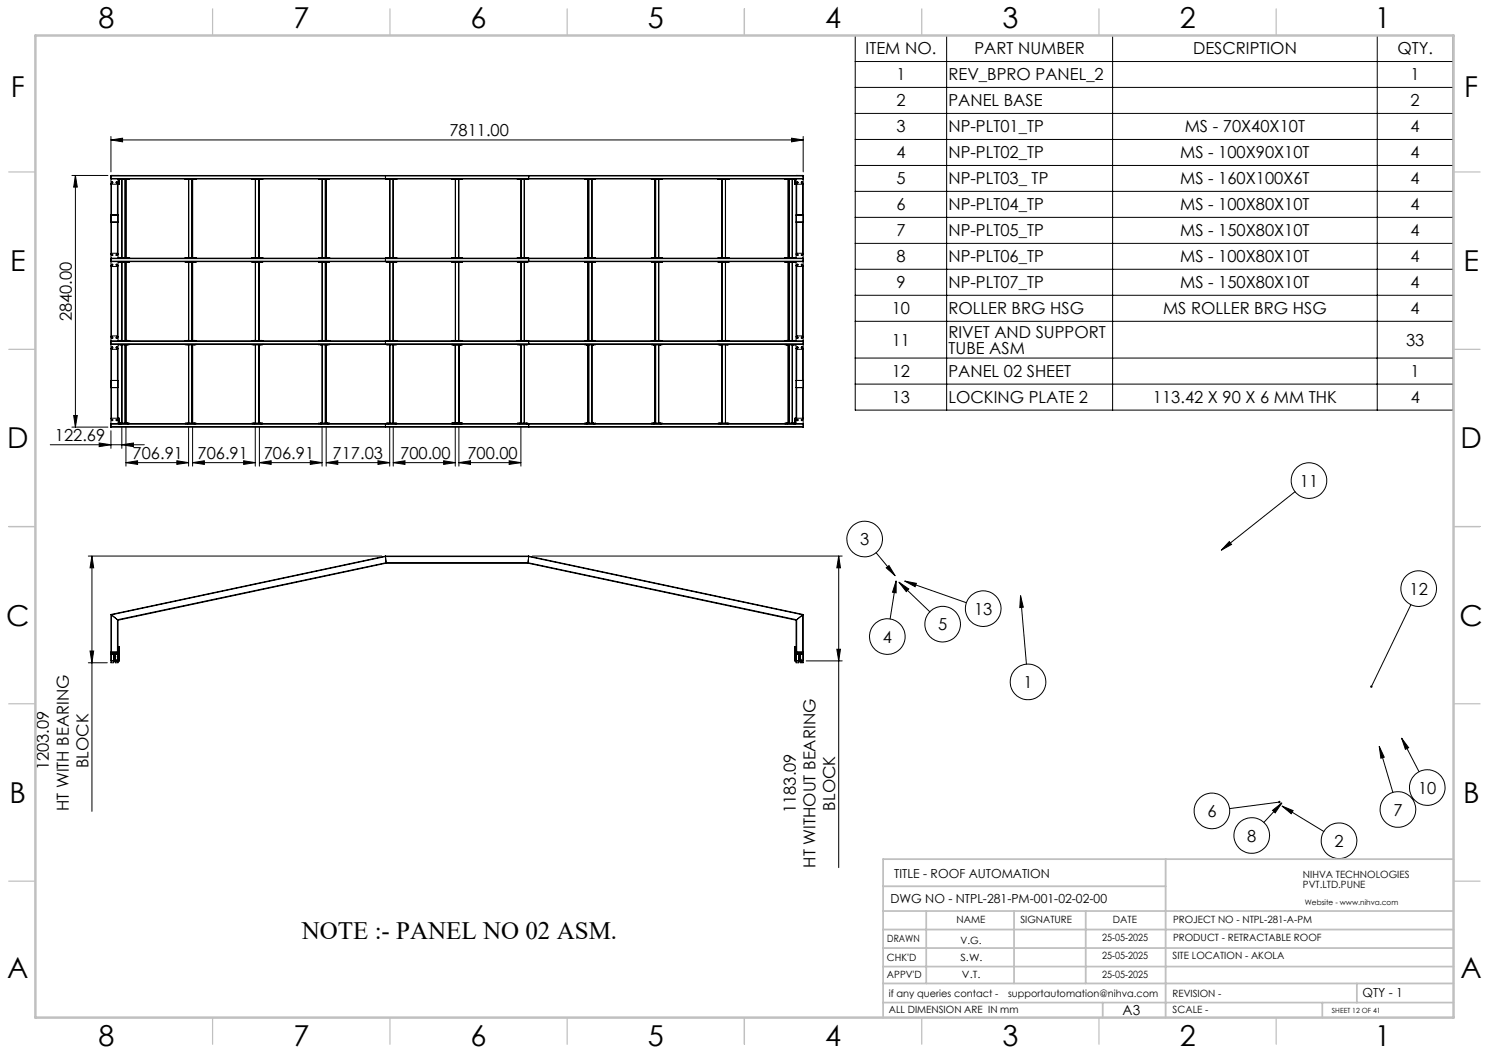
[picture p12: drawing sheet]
<svg xmlns="http://www.w3.org/2000/svg" width="420mm" height="297mm" viewBox="0 0 420 297" stroke-linecap="round" stroke-linejoin="round" font-family="sans-serif">
<g fill="none" stroke="#000" stroke-width=".28">
<path d="M241.2 10h168.7v105.7h-168.7zM241.2 17.4h168.7M267 10v105.7M313.8 10v105.7M388.5 10v105.7M31.3 39.5l3.3-.5v1zM31.3 38.5v10M31.3 39.5h195.3M223.3 39l3.3 .5-3.3 .5zM226.6 38.5v10M241.2 24.7h168.7M241.2 32h168.7"/>
<path d="M241.2 39.3h168.7M20.3 49.5h10.1M21.3 49.5l.5 3.3h-1zM21.3 49.5v71M31.3 51.9l1.9 .1M31.3 50.3l.1 .2M31.3 50.3h195.3M31.4 49.5l-.1 .1M31.4 49.5h-.1l.1 71-.1-.1M31.4 49.5l-.1 .1h195.3l-.2-.1M31.4 49.5h.1M31.4 52v8.6"/>
<path d="M31.4 50.5h195M31.4 49.5h195M33.1 49.5h.2M33.1 49.5h.1M33.1 52v8.6M33.3 51.9l-.1 .1M33.3 51.9v.1M33.3 49.5h.1M33.3 50.5v1.4M33.3 52v20.8M33.3 51.9h.4M33.4 50.5h3.1"/>
<path d="M33.5 50.5h.1M33.5 51.9h.1M33.5 50.5v.1M33.5 50.6v1.3M33.7 50.5h.1M33.7 51.9l-.4 .1M33.7 50.5v1.4M33.8 50.5h.2M33.9 50.5h.1M34 50.5h.1M34.4 50.5v22.2M35.2 50.5v22.2"/>
<path d="M35.3 50.5v22.2M35.5 50.5v22.2M35.8 50.5v.1M35.9 50.5h.1M36 50.5l-.2 .1M36.2 50.5h.1M36.3 50.5h.1M52.2 50.5h3.1M52.3 50.5h.1M52.7 50.5v.1M52.7 50.5h.1M52.8 50.5h.1"/>
<path d="M52.9 50.5l-.2 .1M53.2 50.5v22.2M54.1 50.5v22.2M54.2 50.5v22.2M54.3 50.5v22.2M54.6 50.5l.1 .1M54.7 50.5h.1M54.8 50.5h.1M54.9 50.5l-.2 .1M55 50.5h.1M55.1 50.5h.1M71 50.5h3.1"/>
<path d="M71.2 50.5h.1M71.5 50.5l.2 .1M71.6 50.5h.1M71.7 50.6h.1M72 50.5v22.2M72.1 50.5v22.2M72.9 50.5v22.2M73 50.5v22.2M73.2 50.5v22.2M73.4 50.5h.3M73.5 50.5h.1M73.6 50.5h.1"/>
<path d="M73.8 50.5h.1M74 50.5h.1M89.9 50.5h3.1M90 50.5h.1M90.3 50.5h.3M90.4 50.5h.1M90.5 50.5h.1M90.8 50.5v22.2M90.9 50.5v22.2M91.7 50.5v22.2M91.8 50.5v22.2M92 50.5v22.2"/>
<path d="M92.3 50.5v.1M92.4 50.5h.1M92.5 50.5h.1M92.5 50.5l-.2 .1M92.7 50.5h.1M92.8 50.5h.1M108.7 50.3v.2zM108.7 49.5v.1zM108.7 49.6v.7M108.9 50.5h3M109 50.5h.1M109.3 50.5l.2 .1"/>
<path d="M109.4 50.5h.1M109.5 50.5h.1M109.5 50.6h.1M109.9 50.5v22.2M110 50.5v22.2M110.8 50.5v22.2M110.9 50.5v22.2M111.3 50.5l.2 .1M111.4 50.5h.1M111.5 50.6h.1M111.5 50.5h.1M111.8 50.5h.1"/>
<path d="M127.4 50.5h3M127.6 50.5h.1M127.8 50.5l.2 .1M127.9 50.5h.1M128 50.6h.1M128 50.5h.1M128.4 50.5v22.2M128.5 50.5v22.2M129.4 50.5v22.2M129.8 50.5l.2 .1M129.9 50.5h.1M130 50.5h.1"/>
<path d="M130 50.6h.1M130.3 50.5h.1M145.9 50.5h3M146 50.5h.1M146.3 50.5h.2M146.4 50.5h.1M146.5 50.5h.1M146.9 50.5v22.2M147 50.5v22.2M147.8 50.5v22.2M147.9 50.5v22.2M148.3 50.5l.2 .1"/>
<path d="M148.4 50.5h.1M148.5 50.6h.1M148.5 50.5h.1M148.8 50.5h.1M149.1 49.5v.1zM149.1 50.3v.2zM149.1 49.6v.7M164.9 50.5h3.1M165 50.5h.1M165.2 50.5h.1M165.3 50.5l.1 .1M165.4 50.5h.1"/>
<path d="M165.5 50.5h.1M165.6 50.5l-.2 .1M165.8 50.5v22.2M166 50.5v22.2M166.1 50.5v22.2M166.9 50.5v22.2M167 50.5v22.2M167.3 50.5l.2 .1M167.4 50.5h.1M167.5 50.6h.1M167.5 50.5h.1M167.9 50.5h.1"/>
<path d="M183.7 50.5h3.1M183.9 50.5h.1M184 50.5h.1M184.2 50.5v.1M184.2 50.5h.1M184.3 50.5h.1M184.4 50.5l-.2 .1M184.7 50.5v22.2M184.9 50.5v22.2M185 50.5v22.2M185.8 50.5v22.2M186.1 50.5l.2 .1"/>
<path d="M186.2 50.5h.1M186.3 50.5h.1M186.3 50.6h.1M186.7 50.5h.1M202.5 50.5h3.1M202.7 50.5h.1M202.8 50.5h.1M203 50.5h.2M203.1 50.5h.1M203.2 50.5h.1M203.5 50.5v22.2M203.7 50.5v22.2"/>
<path d="M203.8 50.5v22.2M204.6 50.5v22.2M205 50.5v.1M205 50.5h.1M205.1 50.5h.1M205.2 50.5l-.2 .1M205.5 50.5h.1M221.4 50.5h3.1M221.5 50.5h.1M221.7 50.5h.1M221.8 50.5l.1 .1M221.9 50.5h.1"/>
<path d="M222 50.5h.1M222 50.5l-.1 .1M222.3 50.5v22.2M222.5 50.5v22.2M222.6 50.5v22.2M223.4 50.5v22.2M223.8 50.5v.1M223.8 50.5h.1M223.9 50.5h.1M224 50.5l-.2 .1M224.2 50.5v.1M224.2 50.5h.1"/>
<path d="M224.2 51.9l.3 .1M224.2 50.6v1.3M224.2 51.9h.3M224.3 51.9h.1M224.3 50.5h.1M224.3 50.5v1.4M224.4 50.5h.1M224.5 51.9l1.9 .1M224.5 51.9v.1M224.5 49.5h.1M224.5 49.5h.2M224.5 50.5v1.4"/>
<path d="M224.5 52v20.8M224.7 49.5h.1M224.7 52v8.6M226.4 49.5h.2l-.2 71M226.4 49.5h.1M226.4 52v8.6M226.4 49.5l.2 .1M226.6 51.9l-.2 .1M226.6 50.3l-.2 .2M241.2 46.7h168.7M241.2 54h168.7M31.3 71.7l.2-.3h1.6l.2 .3"/>
<path d="M31.3 74.9l.1 .3h1.7l.2-.3M31.3 73.7h195.3l-.1 .1h-195.1M31.3 73.7l.1 .1M31.3 62.6h.1M31.3 60.6h.1M31.3 60.6h1.9M31.3 62.6h1.9M31.4 72.8h195.1l.1 .2h-195.3M31.4 72.8l-.1 .2M31.4 62.6v8.9M31.4 75.2v19.6M33.1 62.6v8.9"/>
<path d="M33.1 75.2v19.6M33.2 62.6h.1M33.2 60.6h.1M33.2 60.6v2M33.3 73.8v22.3M33.4 72.8h3.1M33.4 73.8h3.1M33.5 72.7v.1M33.5 73.8v.1M33.8 73.9h.2M33.9 73.8h.1M34 72.7h.1"/>
<path d="M34 72.7h-.2M34 73.8h.1M34.4 73.9v22.2M35.2 73.9v22.2M35.3 73.9v22.2M35.5 73.9v22.2M35.8 73.9h.2M35.9 73.8h.1M36 72.7h.1M36 72.7h-.2M36.2 72.7v.1M36.2 73.8v.1"/>
<path d="M36.3 72.8h.1M36.3 72.7v.1M36.3 73.8v.1M52.2 72.8h3.1M52.2 73.8h3.1M52.3 72.7v.1M52.3 73.8v.1M52.7 73.9h.2M52.7 73.8h.1M52.8 72.7h.1M52.8 72.7h-.1M52.8 73.8h.1"/>
<path d="M53.2 73.9v22.2M54.1 73.9v22.2M54.2 73.9v22.2M54.3 73.9v22.2M54.6 73.9h.3M54.7 73.8h.1M54.8 72.7h.1M54.8 72.7h-.2M54.8 73.8h.1M55 72.7v.1M55 73.8v.1M55.1 72.8h.1"/>
<path d="M55.1 72.7v.1M55.1 73.8v.1M71 72.8h3.1M71 73.8h3.1M71.2 72.7v.1M71.2 73.8v.1M71.5 73.9h.2M71.6 73.8h.1M71.7 72.7h.1M71.7 72.7h-.2M72 73.9v22.2M72.1 73.9v22.2"/>
<path d="M72.9 73.9v22.2M73 73.9v22.2M73.2 73.9v22.2M73.4 73.9h.3M73.5 73.8h.1M73.6 72.7h.1M73.6 72.7h-.2M73.6 73.8h.1M73.8 72.7v.1M73.8 73.8v.1M74 72.8h.1M74 72.7v.1"/>
<path d="M74 73.8v.1M89.9 72.8h3.1M89.9 73.8h3.1M90 72.7v.1M90 73.8v.1M90.3 73.9h.3M90.4 73.8h.1M90.5 72.7h.1M90.5 72.7h-.2M90.5 73.8h.1M90.8 73.9v22.2M90.9 73.9v22.2"/>
<path d="M91.7 73.9v22.2M91.8 73.9v22.2M92 73.9v22.2M92.3 73.9h.2M92.4 73.8h.1M92.5 72.7h.1M92.5 72.7h-.2M92.5 73.8h.1M92.7 72.7v.1M92.7 73.8v.1M92.8 72.8h.1M92.8 72.7v.1"/>
<path d="M92.8 73.8v.1M108.7 72.8v.2zM108.7 73.7v.1zM108.7 73v.7M108.9 72.8h3M108.9 73.8h3M109 72.7v.1M109 73.8v.1M109.3 73.9h.2M109.3 72.7h.2M109.4 73.8h.1M109.5 73.8h.1"/>
<path d="M109.9 73.9v22.2M110 73.9v22.2M110.8 73.9v22.2M110.9 73.9v22.2M111.3 73.9h.2M111.3 72.7h.2M111.4 73.8h.1M111.5 73.8h.1M111.8 72.7v.1M111.8 73.8v.1M127.4 72.8h3M127.4 73.8h3"/>
<path d="M127.6 72.7v.1M127.6 73.8v.1M127.8 73.9h.2M127.8 72.7h.2M127.9 73.8h.1M128 73.8h.1M128.4 73.9v22.2M128.5 73.9v22.2M129.4 73.9v22.2M129.8 73.9h.2M129.8 72.7h.2M129.9 73.8h.1"/>
<path d="M130 73.8h.1M130.3 72.7v.1M130.3 73.8v.1M145.9 72.8h3M145.9 73.8h3M146 72.7v.1M146 73.8v.1M146.3 72.7h.2M146.3 73.9h.2M146.4 73.8h.1M146.5 73.8h.1M146.9 73.9v22.2"/>
<path d="M147 73.9v22.2M147.8 73.9v22.2M147.9 73.9v22.2M148.3 73.9h.2M148.3 72.7h.2M148.4 73.8h.1M148.5 73.8h.1M148.8 72.7v.1M148.8 73.8v.1M149.1 72.8v.2zM149.1 73.7v.1zM149.1 73v.7"/>
<path d="M164.9 72.8h3.1M164.9 73.8h3.1M165 72.8h.1M165 72.7v.1M165 73.8v.1M165.2 72.7v.1M165.2 73.8v.1M165.3 73.9h.3M165.3 72.7h.3M165.4 73.8h.1M165.5 73.8h.1M165.8 73.9v22.2"/>
<path d="M166 73.9v22.2M166.1 73.9v22.2M166.9 73.9v22.2M167 73.9v22.2M167.3 73.9h.2M167.3 72.7h.2M167.4 73.8h.1M167.5 73.8h.1M167.9 72.7v.1M167.9 73.8v.1M183.7 72.8h3.1M183.7 73.8h3.1"/>
<path d="M183.9 72.8h.1M183.9 72.7v.1M183.9 73.8v.1M184 72.7v.1M184 73.8v.1M184.2 73.9h.2M184.2 72.7h.2M184.2 73.8h.1M184.3 73.8h.1M184.7 73.9v22.2M184.9 73.9v22.2M185 73.9v22.2"/>
<path d="M185.8 73.9v22.2M186.1 73.9h.2M186.1 72.7h.2M186.2 73.8h.1M186.3 73.8h.1M186.7 72.7v.1M186.7 73.8v.1M202.5 72.8h3.1M202.5 73.8h3.1M202.7 72.8h.1M202.7 72.7v.1M202.7 73.8v.1"/>
<path d="M202.8 72.7v.1M202.8 73.8v.1M203 72.7h.2M203 73.9h.2M203.1 73.8h.1M203.2 73.8h.1M203.5 73.9v22.2M203.7 73.9v22.2M203.8 73.9v22.2M204.6 73.9v22.2M205 72.7h.2M205 73.9h.2"/>
<path d="M205 73.8h.1M205.1 73.8h.1M205.5 72.7v.1M205.5 73.8v.1M221.4 72.8h3.1M221.4 73.8h3.1M221.5 72.8h.1M221.5 72.7v.1M221.5 73.8v.1M221.7 72.7v.1M221.7 73.8v.1M221.8 73.9h.2"/>
<path d="M221.8 72.7h.2M221.9 73.8h.1M222 73.8h.1M222.3 73.9v22.2M222.5 73.9v22.2M222.6 73.9v22.2M223.4 73.9v22.2M223.8 73.9h.2M223.8 72.7h.2M223.8 73.8h.1M223.9 73.8h.1M224.4 72.7v.1"/>
<path d="M224.4 73.8v.1M224.5 74.9l.2 .3h1.7l.2-.3M224.5 71.7l.3-.3h1.5l.3 .3M224.5 62.6h.1M224.5 60.6h.1M224.5 73.8v22.3M224.6 60.6h1.9M224.6 62.6h1.9M224.6 60.6v2M224.7 62.6v8.9M224.7 75.2v19.6M226.4 62.6v8.9"/>
<path d="M226.4 75.2v19.6M226.5 62.6h.1M226.5 60.6h.1M226.5 60.6v2M241.2 61.3h168.7M241.2 68.6h168.7M241.2 75.9h168.7M31.3 95l.2-.2h1.5l.3 .2M31.3 98.3l.2 .2h1.6l.2-.2M31.3 97h195.3l-.2 .2h-195M31.3 97l.1 .2M31.3 96.3h195.3"/>
<path d="M31.4 96.1l-.1 .2M31.4 98.5v8.8M31.4 96.1h195M33.1 98.5v8.8M33.3 97.2v20.8M33.4 97.2h3.1M33.4 96.1h3.1M33.5 96.1h.1M33.5 97.2h.1M33.8 97.2h.2M34 96v.1M34 96l-.2 .1"/>
<path d="M34 96h.1M34.4 97.2v22.2M35.2 97.2v22.2M35.3 97.2v22.2M35.5 97.2v22.2M35.8 97.2h.1M35.8 96h.1M35.8 96h.2M36 96v.1M36 96h.1M36 97.2l-.2 .1M36.2 96.1h.1"/>
<path d="M36.2 97.2h.1M36.3 97.2h.1M36.3 96.1h.1M52.2 97.2h3.1M52.2 96.1h3.1M52.3 96.1h.1M52.3 97.2h.1M52.7 97.2h.1M52.7 96v.1M52.7 96h.1M52.8 96l.1 .1M52.8 96h.1"/>
<path d="M52.9 97.2l-.2 .1M53.2 97.2v22.2M54.1 97.2v22.2M54.2 97.2v22.2M54.3 97.2v22.2M54.7 96h.1M54.6 97.2h.1M54.8 96l.1 .1M54.8 96h.1M54.9 97.2l-.2 .1M55 96.1h.1M55 97.2h.1"/>
<path d="M55.1 96.1h.1M55.1 97.2h.1M71 97.2h3.1M71 96.1h3.1M71.2 96.1h.1M71.2 97.2h.1M71.5 97.2l.2 .1M71.7 97.3h.1M71.7 96l-.2 .1M71.7 96h.1M71.7 96.1h.1M72 97.2v22.2"/>
<path d="M72.1 97.2v22.2M72.9 97.2v22.2M73 97.2v22.2M73.2 97.2v22.2M73.4 97.2h.3M73.6 96l.1 .1M73.6 96l-.2 .1M73.6 96h.1M73.8 96.1h.1M73.8 97.2h.1M74 96.1h.1M74 97.2h.1"/>
<path d="M89.9 97.2h3.1M89.9 96.1h3.1M90 96.1h.1M90 97.2h.1M90.3 97.2h.3M90.5 96l.1 .1M90.5 96l-.2 .1M90.5 96h.1M90.8 97.2v22.2M90.9 97.2v22.2M91.7 97.2v22.2M91.8 97.2v22.2"/>
<path d="M92 97.2v22.2M92.3 97.2h.1M92.3 96v.1M92.3 96h.2M92.5 96v.1M92.5 96h.1M92.5 97.2l-.2 .1M92.7 96.1h.1M92.7 97.2h.1M92.8 96.1h.1M92.8 97.2h.1M108.7 97v.2z"/>
<path d="M108.7 96.1v.2zM108.7 96.3v.7M108.9 97.2h3M108.9 96.1h3M109 96.1h.1M109 97.2h.1M109.3 97.2l.2 .1M109.5 96v.1M109.5 96l-.2 .1M109.5 97.3h.1M109.9 97.2v22.2M110 97.2v22.2"/>
<path d="M110.8 97.2v22.2M110.9 97.2v22.2M111.3 97.2l.2 .1M111.5 96l-.2 .1M111.5 97.3h.1M111.5 96.1h.1M111.8 96.1h.1M111.8 97.2h.1M127.4 97.2h3M127.4 96.1h3M127.6 96.1h.1M127.6 97.2h.1"/>
<path d="M127.8 97.2l.2 .1M128 97.3h.1M128 96l-.2 .1M128 96.1h.1M128.4 97.2v22.2M128.5 97.2v22.2M129.4 97.2v22.2M129.8 97.2l.2 .1M130 97.3h.1M130 96v.1M130 96l-.2 .1M130.3 96.1h.1"/>
<path d="M130.3 97.2h.1M145.9 97.2h3M145.9 96.1h3M146 96.1h.1M146 97.2h.1M146.3 97.2h.2M146.3 96.1h.2M146.9 97.2v22.2M147 97.2v22.2M147.8 97.2v22.2M147.9 97.2v22.2M148.3 97.2l.2 .1"/>
<path d="M148.5 97.3h.1M148.5 96l-.2 .1M148.5 96.1h.1M148.8 96.1h.1M148.8 97.2h.1M149.1 96.1v.2zM149.1 97v.2zM149.1 96.3v.7M164.9 97.2h3.1M164.9 96.1h3.1M165 97.2h.1M165 96.1h.1"/>
<path d="M165.2 96.1h.1M165.2 97.2h.1M165.4 96h.1M165.3 97.2h.1M165.4 96l.2 .1M165.4 97.3h.1M165.6 97.2l-.2 .1M165.8 97.2v22.2M166 97.2v22.2M166.1 97.2v22.2M166.9 97.2v22.2M167 97.2v22.2"/>
<path d="M167.3 97.2l.1 .1M167.4 97.3h.1M167.5 96l-.2 .1M167.5 97.3h.1M167.5 96.1h.1M167.9 96.1h.1M167.9 97.2h.1M183.7 97.2h3.1M183.7 96.1h3.1M183.9 97.2h.1M183.9 96.1h.1M184 96.1h.1"/>
<path d="M184 97.2h.1M184.2 97.2h.1M184.2 96h.1M184.2 96l.2 .1M184.2 97.3h.1M184.4 97.2l-.2 .1M184.7 97.2v22.2M184.9 97.2v22.2M185 97.2v22.2M185.8 97.2v22.2M186.1 97.2l.1 .1M186.2 97.3h.1"/>
<path d="M186.3 97.3h.1M186.3 96l-.2 .1M186.3 96.1h.1M186.7 96.1h.1M186.7 97.2h.1M202.5 97.2h3.1M202.5 96.1h3.1M202.7 97.2h.1M202.7 96.1h.1M202.8 96.1h.1M202.8 97.2h.1M203 97.2l.1 .1"/>
<path d="M203 96.1h.2M203.1 97.3h.1M203.2 97.2l-.1 .1M203.5 97.2v22.2M203.7 97.2v22.2M203.8 97.2v22.2M204.6 97.2v22.2M205 97.2h.1M205 96h.1M205 96l.2 .1M205 97.3h.1M205.2 97.2l-.2 .1"/>
<path d="M205.5 96.1h.1M205.5 97.2h.1M221.4 97.2h3.1M221.4 96.1h3.1M221.5 96.1h.1M221.5 97.2h.1M221.7 96.1h.1M221.7 97.2h.1M221.8 97.2h.1M221.9 96h.1M221.9 96l.1 .1M221.9 97.3h.1"/>
<path d="M222 97.2l-.1 .1M222.3 97.2v22.2M222.5 97.2v22.2M222.6 97.2v22.2M223.4 97.2v22.2M223.8 97.2h.1M223.8 96h.1M223.8 96l.2 .1M223.8 97.3h.1M224 97.2l-.2 .1M224.4 96.1h.1M224.4 97.2h.1"/>
<path d="M224.5 98.3l.3 .2h1.5l.3-.2M224.5 95l.3-.2h1.5l.3 .2M224.5 97.2v20.8M224.7 98.5v8.8M226.4 96.1l.2 .2M226.4 98.5v8.8M241.2 83.3h168.7M241.2 90.6h168.7M20.8 117.2h1l-.5 3.3zM31.3 109.3h.1M31.3 107.3h.1M31.3 119.6h195.3"/>
<path d="M31.3 109.3h1.9M31.3 107.3h1.9M31.4 119.5l-.1 .1M31.4 109.3v8.7M31.4 119.5h195M33.1 109.3v8.7M33.2 118l-1.9 .1M33.2 118l.1 .1M33.2 107.3h.1M33.2 109.3h.1M33.2 107.3v2M33.3 118v.1"/>
<path d="M33.3 118l.4 .1M33.3 118.1v1.4M33.3 118.1h.4M33.4 119.5h3.1M33.5 119.4v.1M33.5 118v.1zM33.5 119.5h.1M33.5 119.3v.1M33.5 118.1v1.2M33.5 119.3h.2M33.7 119.5h.1M33.7 118.1v1.3"/>
<path d="M33.8 119.4h.2M33.9 119.5h.1M34 119.5h.1M35.8 119.4h.2M35.9 119.5h.1M36.2 119.4v.1M36.3 119.4v.1M52.2 119.5h3.1M52.3 119.4v.1M52.7 119.4h.2M52.7 119.5h.1M52.8 119.5h.1"/>
<path d="M54.6 119.4h.3M54.7 119.5h.1M54.8 119.5h.1M55 119.4v.1M55.1 119.4v.1M71 119.5h3.1M71.2 119.4v.1M71.5 119.4h.2M71.6 119.5h.1M73.4 119.4h.3M73.5 119.5h.1M73.6 119.5h.1"/>
<path d="M73.8 119.4v.1M74 119.4v.1M89.9 119.5h3.1M90 119.4v.1M90.3 119.4h.3M90.4 119.5h.1M90.5 119.5h.1M92.3 119.4h.2M92.4 119.5h.1M92.5 119.5h.1M92.7 119.4v.1M92.8 119.4v.1"/>
<path d="M108.7 119.5v.1zM108.7 119.6v.7M108.9 119.5h3M109 119.4v.1M109.3 119.4h.2M109.4 119.5h.1M109.5 119.5h.1M111.3 119.4h.2M111.4 119.5h.1M111.5 119.5h.1M111.8 119.4v.1M127.4 119.5h3"/>
<path d="M127.6 119.4v.1M127.8 119.4h.2M127.9 119.5h.1M128 119.5h.1M129.8 119.4h.2M129.9 119.5h.1M130 119.5h.1M130.3 119.4v.1M145.9 119.5h3M146 119.4v.1M146.3 119.4h.2M146.4 119.5h.1"/>
<path d="M146.5 119.5h.1M148.3 119.4h.2M148.4 119.5h.1M148.5 119.5h.1M148.8 119.4v.1M149.1 119.5v.1zM149.1 119.6v.7M164.9 119.5h3.1M165 119.4v.1M165.2 119.4v.1M165.3 119.4h.3M165.4 119.5h.1"/>
<path d="M165.5 119.5h.1M167.3 119.4h.2M167.4 119.5h.1M167.5 119.5h.1M167.9 119.4v.1M183.7 119.5h3.1M183.9 119.4v.1M184 119.4v.1M184.2 119.4h.2M184.2 119.5h.1M184.3 119.5h.1M186.1 119.4h.2"/>
<path d="M186.2 119.5h.1M186.3 119.5h.1M186.7 119.4v.1M202.5 119.5h3.1M202.7 119.4v.1M202.8 119.4v.1M203 119.4h.2M203.1 119.5h.1M203.2 119.5h.1M205 119.4h.2M205 119.5h.1M205.1 119.5h.1"/>
<path d="M205.5 119.4v.1M221.4 119.5h3.1M221.5 119.4v.1M221.7 119.4v.1M221.8 119.4h.2M221.9 119.5h.1M222 119.5h.1M223.8 119.4h.2M223.8 119.5h.1M223.9 119.5h.1M224.2 119.5h.1M224.2 119.3v.1"/>
<path d="M224.2 118.1v1.2M224.2 118.1h.3M224.2 119.3h.1M224.3 118v.1zM224.3 119.5h.1M224.3 118.1v1.3M224.4 119.4v.1M224.5 118v.1M224.5 109.3h.1M224.5 107.3h.1M224.5 118l-.3 .1M224.5 118.1v1.4"/>
<path d="M224.6 109.3h1.9M224.6 107.3h1.9M224.6 107.3v2M224.7 109.3v8.7M226.4 119.5l.2 .1M226.4 109.3v8.7M226.4 118l-1.9 .1M226.4 118l.2 .1M226.5 109.3h.1M226.5 107.3h.1M226.5 107.3v2M241.2 101h168.7"/>
<path d="M241.2 108.3h168.7M14.2 125.4h26.5M20.3 120.5h10.1M28 125l3.3 .4-3.3 .6zM31.3 121.5v5M31.3 120.3h195.3l-.2 .2M31.3 120.3l.1 .2M31.4 120.5h195M34.4 125.4l3.2-.4v1zM34.4 120.4v6.1M35.5 130.5l3.3-.5v1zM35.5 120.4v11.1"/>
<path d="M35.5 130.5h17.7M49.9 130l3.3 .5-3.3 .5zM53.2 120.4v11.1M54.3 130.5l3.3-.5v1zM54.3 120.4v11.1M54.3 130.5h17.7M68.7 130l3.3 .5-3.3 .5zM72 120.4v11.1M73.2 130.5l3.3-.5v1zM73.2 120.4v11.1M73.2 130.5h17.6M87.5 130l3.3 .5-3.3 .5z"/>
<path d="M90.8 120.4v11.1M92 130.5l3.3-.5v1zM92 120.4v11.1M92 130.5h17.9M106.6 130l3.3 .5-3.3 .5zM108.7 120.3v.2zM109.9 120.4v11.1M110.9 130.5l3.3-.5v1zM110.9 120.4v11.1M110.9 130.5h17.5M125.1 130l3.3 .5-3.3 .5zM128.4 120.4v11.1"/>
<path d="M129.4 130.5l3.3-.5v1zM129.4 120.4v11.1M129.4 130.5h17.5M143.6 130l3.3 .5-3.3 .5zM146.9 120.4v11.1M149.1 120.3v.2zM226.6 120.4l-.2 .1M365.3 138.7l-20.8 16.5M24.9 156.8h82.8M25.9 156.8l.5 3.4h-1zM25.9 156.8v72M108.7 156.8v.2"/>
<path d="M108.7 156.8h40.4M108.7 157h40.4M108.7 157l.2 1.7M108.7 156.8l-77.4 16.5M108.7 157l-77.3 16.4M108.9 158.7v.2M108.9 158.7h40M108.9 158.7l-75.8 16.1M108.9 158.9h40M108.9 158.9l-75.6 16M148.9 158.9l75.6 16M148.9 158.7v.2"/>
<path d="M148.9 158.7l75.8 16.1M149.1 156.8v.2M149.1 156.8l77.5 16.5M149.1 157l77.3 16.4M149.1 157l-.2 1.7M150.1 156.8h87.5M236.6 156.8l.5 3.4h-1.1zM236.6 156.8v87.9M247.1 155.9l5.4 6.5M346.7 152.7l.7 .9-2.9 1.6zM31.3 173.3l.1 .1M31.3 173.3v13.6h.7v-2h.5v2h.8v-.5"/>
<path d="M31.4 173.4l1.7 1.4M31.4 173.4v10.5M33.1 174.8l.2 .1M33.1 174.8l.1 9.6M33.3 174.9v7.5M224.5 174.9v7.5M224.7 174.8l-.2 .1M224.7 174.8v9.1M226.4 173.4v11M226.4 173.4l-1.7 1.4M226.6 173.3l-.2 .1M226.6 173.3v13.6h-.8v-2h-.5v2h-.8v-.5"/>
<path d="M250 160.2l.8-.7 1.7 2.9zM252.8 163.9v3.3l-1.1-.2zM252.8 163.9l-1.7 10.7M253.6 164.2l2.7 1.9-.7 .8zM253.6 164.2l8.7 8.4M255.2 163.9l3.3 .6-.4 1zM255.2 163.9l17.4 6.1M287.9 168l.7 3.3-.9 .1zM287.9 168l1.6 19.3M398 170.6l-11.2 23.1M24.9 186.9h5.4M25.4 183.6h1l-.5 3.3z"/>
<path d="M31.3 183.9h.1M31.4 184.2h.1M31.3 186.3l.5 .1-.4-.1v-1.8h1.8v1.8l-.4 .1 .5-.1M31.4 183.9h1.9M31.4 184.2h1.9M31.4 184.4l-.1 .1M31.4 183.9v.5M31.4 184.4h1.8M31.4 184.4l-.1 .2M32 186.6h.1M32 186.3h.1M32 185.5h.1"/>
<path d="M32 185.8h.1M32 185.7h.1M32.1 186.3v.3M32.1 186.6h.1M32.1 186.3h.1M32.1 186.1h.1M32.1 186h.1M32.1 185.3v.6M32.1 185.9v.1M32.1 185.3h.4M32.1 186.1h.4M32.1 185.3v.8"/>
<path d="M32.5 186.1h.1M32.5 185.3h.1M32.5 186h.1M32.5 185.3v.8M32.5 185.3v.6M32.5 185.9v.1M32.5 185.5h.1M32.5 185.8h.1M32.5 185.7h.1M32.5 186.3v.3M32.5 186.6h.1M32.5 186.3h.1"/>
<path d="M33.1 184.4l.2 .2M33.2 184.4h.1M33.2 184.4l.1 .1M33.3 182.4v.2M33.3 184v.2M33.3 186.3v.1M33.3 184.2v.1M33.3 182.4l.4 .2M33.3 182.6h.4M33.3 184h.2M33.3 182.6v1.4M33.3 184.3v2"/>
<path d="M33.3 184.2h.2M33.3 186.3h.4M33.3 184.3h.2M33.5 182.4v.2zM33.5 186.3h.1M33.5 182.6v3.7M33.7 186.3l-.4 .1M33.7 182.6v3.7M224.2 186.3l.3 .1M224.2 182.6h.3M224.2 186.3h.3M224.2 182.6v3.7"/>
<path d="M224.3 182.4v.2zM224.3 186.3h.1M224.3 184h.2M224.3 184.2h.2M224.3 182.6v3.7M224.3 184.3h.2M224.5 182.4v.2M224.5 184v.2M224.5 184.2h2.1M224.5 183.9h.2M224.5 184.4h.2M224.5 186.3v.1"/>
<path d="M224.5 184.2v.1M224.5 186.3l.6 .1-.5-.1 .1-1.8h1.7l.1 1.8-.4 .1 .5-.1M224.5 182.4l-.3 .2M224.5 182.6v1.4M224.5 184.3v2M224.6 184.4l-.1 .1M224.7 183.9h1.9M224.7 183.9v.5M224.7 184.4h1.7M224.7 184.4l-.2 .2M225.3 186.6h.1M225.3 186.3h.1"/>
<path d="M225.3 185.5h.1M225.3 185.8h.1M225.4 186.3v.3M225.4 186.6h.1M225.4 186.3h.1M225.4 186.1h.3M225.4 185.3h.3M225.4 185.3h.1M225.4 185.3v.8M225.4 186h.1M225.4 185.3v.7M225.7 185.3h.1"/>
<path d="M225.7 185.3v.8M225.7 186h.1M225.7 185.3v.7M225.7 185.5h.1M225.7 185.8h.1M225.8 186.3v.3M225.8 186.6h.1M225.8 186.3h.1M226.4 184.4l.2 .2M226.4 184.4h.2M226.5 184.4l.1 .1M227.4 186.4h10.2"/>
<path d="M236 183.1h1.1l-.5 3.3zM389 210.5l1.5 3.1-1 .3zM389 210.5l3.9 13M395.4 208.2l1.9 2.7-.9 .4zM395.4 208.2l4.9 9.5M359 228.6l2.6-2.1-1.9 2.8zM360.9 226.2l-14.1 1.9M361.6 226.5l-5.1 5.5M361.6 227.4l3.1 1.2-.5 .9zM361.6 227.4l11.8 7.1"/>
<circle cx="31.7" cy="51.5" r=".11"/>
<circle cx="31.7" cy="51.5" r=".2"/>
<circle cx="32.9" cy="51.4" r=".2"/>
<circle cx="32.9" cy="51.5" r=".12"/>
<circle cx="224.9" cy="51.5" r=".12"/>
<circle cx="224.9" cy="51.4" r=".2"/>
<circle cx="226.2" cy="51.5" r=".18"/>
<circle cx="226.2" cy="51.5" r=".11"/>
<circle cx="31.7" cy="74.7" r=".11"/>
<circle cx="31.7" cy="71.9" r=".11"/>
<circle cx="31.7" cy="71.9" r=".2"/>
<circle cx="31.7" cy="74.6" r=".2"/>
<circle cx="32.9" cy="72" r=".2"/>
<circle cx="32.9" cy="74.7" r=".2"/>
<circle cx="32.9" cy="71.9" r=".12"/>
<circle cx="32.9" cy="74.7" r=".12"/>
<circle cx="224.9" cy="71.9" r=".12"/>
<circle cx="224.9" cy="74.7" r=".12"/>
<circle cx="224.9" cy="74.7" r=".2"/>
<circle cx="224.9" cy="72" r=".2"/>
<circle cx="226.2" cy="71.9" r=".2"/>
<circle cx="226.2" cy="74.6" r=".2"/>
<circle cx="226.2" cy="74.7" r=".11"/>
<circle cx="226.2" cy="71.9" r=".11"/>
<circle cx="31.6" cy="95.3" r=".12"/>
<circle cx="31.6" cy="98" r=".12"/>
<circle cx="31.7" cy="95.3" r=".2"/>
<circle cx="31.7" cy="98.1" r=".2"/>
<circle cx="32.9" cy="98" r=".2"/>
<circle cx="32.9" cy="95.2" r=".2"/>
<circle cx="32.9" cy="98" r=".12"/>
<circle cx="32.9" cy="95.3" r=".12"/>
<circle cx="224.9" cy="95.3" r=".12"/>
<circle cx="224.9" cy="98" r=".12"/>
<circle cx="224.9" cy="98" r=".2"/>
<circle cx="224.9" cy="95.2" r=".2"/>
<circle cx="226.2" cy="98" r=".2"/>
<circle cx="226.2" cy="95.2" r=".2"/>
<circle cx="226.2" cy="98" r=".11"/>
<circle cx="226.2" cy="95.3" r=".11"/>
<circle cx="31.7" cy="118.5" r=".11"/>
<circle cx="31.7" cy="118.4" r=".2"/>
<circle cx="32.9" cy="118.5" r=".2"/>
<circle cx="32.9" cy="118.5" r=".11"/>
<circle cx="224.9" cy="118.5" r=".2"/>
<circle cx="224.9" cy="118.5" r=".1"/>
<circle cx="226.2" cy="118.4" r=".2"/>
<circle cx="226.2" cy="118.5" r=".1"/>
<circle cx="369.2" cy="135.5" r="5"/>
<circle cx="243.9" cy="152" r="5"/>
<circle cx="250.3" cy="179.6" r="5"/>
<circle cx="265.9" cy="176" r="5"/>
<circle cx="277.4" cy="171.7" r="5"/>
<circle cx="400.2" cy="166" r="5"/>
<circle cx="290" cy="192.3" r="5"/>
<circle cx="341.8" cy="228.7" r="5"/>
<circle cx="353.1" cy="235.7" r="5"/>
<circle cx="377.7" cy="237.1" r="5"/>
<circle cx="394.3" cy="228.3" r="5"/>
<circle cx="402.6" cy="222.1" r="5"/>
</g>
<g fill="none" stroke="#c0c0c0" stroke-width=".35">
<path d="M60 2.5v7.5M110 2.5v7.5M160 2.5v7.5M210 2.5v7.5M260 2.5v7.5M310 2.5v7.5M360 2.5v7.5M2.5 48.5h7.5M410 48.5h7.5M2.5 98.5h7.5M410 98.5h7.5M2.5 148.5h7.5"/>
<path d="M410 148.5h7.5M2.5 198.5h7.5M410 198.5h7.5M2.5 248.5h7.5M410 248.5h7.5M60 287v7.5M110 287v7.5M160 287v7.5M210 287v7.5M260 287v7.5M310 287v7.5M360 287v7.5"/>
</g>
<g fill="none" stroke="#c0c0c0" stroke-width=".5">
<path d="M249.1 257h160.9M249.1 250h79.7M261.3 257v20.4M286 257v20.4M306.2 257v20.4M328.8 242.3v44.7M410 242.3h-160.9v44.7M249.1 272.6h160.9M249.1 267.4h160.9M249.1 262.2h160.9M249.1 277.4h160.9M382.7 277.4v5.4"/>
<path d="M249.1 282.8h160.9M311 282.8v4.2M373 282.8v4.2"/>
</g>
<path d="M10 10h400v277h-400z" fill="none" stroke="#c0c0c0" stroke-width=".7"/>
<g fill="#000">
<path d="M223.3 39l3.3 .5-3.3 .5zM31.3 39.5l3.3-.5v1z"/>
<path d="M21.3 49.5l.5 3.3h-1zM20.8 117.2h1l-.5 3.3z"/>
<path d="M34.4 125.4l3.2-.4v1zM28 125l3.3 .4-3.3 .6zM49.9 130l3.3 .5-3.3 .5zM35.5 130.5l3.3-.5v1z"/>
<path d="M54.3 130.5l3.3-.5v1zM68.7 130l3.3 .5-3.3 .5zM73.2 130.5l3.3-.5v1zM87.5 130l3.3 .5-3.3 .5zM287.9 168l.7 3.3-.9 .1zM395.4 208.2l1.9 2.7-.9 .4zM386.5 193.5l.1 .4 .2-.2-.2 .3a.34 .34 0 0 0 .5-.2 .34 .34 0 0 0-.1-.4 .34 .34 0 0 0-.5 .1zM346.7 152.7l.7 .9-2.9 1.6zM361.6 227.4l3.1 1.2-.5 .9zM250 160.2l.8-.7 1.7 2.9zM360.6 226a.35 .35 0 0 0 .1 .5 .35 .35 0 0 0 .5-.3h-.3h.3l-.3-.3zM359 228.6l2.6-2.1-1.9 2.8zM389 210.5l1.5 3.1-1 .3zM252.8 163.9v3.3l-1.1-.2zM253.6 164.2l2.7 1.9-.7 .8zM255.2 163.9l3.3 .6-.4 1z"/>
<path d="M92 130.5l3.3-.5v1zM106.6 130l3.3 .5-3.3 .5z"/>
<path d="M110.9 130.5l3.3-.5v1zM125.1 130l3.3 .5-3.3 .5zM129.4 130.5l3.3-.5v1zM143.6 130l3.3 .5-3.3 .5z"/>
<path d="M25.4 183.6h1l-.5 3.3zM25.9 156.8l.5 3.4h-1zM236 183.1h1.1l-.5 3.3zM236.6 156.8l.5 3.4h-1.1z"/>
</g>
<g font-size="8.1">
<text x="27.8" y="8">8</text>
<text x="82.8" y="8">7</text>
<text x="132.8" y="8">6</text>
<text x="182.8" y="8">5</text>
<text x="232.8" y="8">4</text>
<text x="282.8" y="8">3</text>
<text x="332.8" y="8">2</text>
<text x="387.8" y="8">1</text>
<text x="3" y="27.2">F</text>
<text x="413" y="27.2">F</text>
<text x="2.8" y="76.5">E</text>
<text x="412.8" y="76.5">E</text>
<text x="2" y="126.5">D</text>
<text x="412" y="126.5">D</text>
<text x="1.7" y="176.5">C</text>
<text x="411.7" y="176.5">C</text>
<text x="2.7" y="226.5">B</text>
<text x="412.7" y="226.5">B</text>
<text x="2" y="275.7">A</text>
<text x="412" y="275.7">A</text>
<text x="27.8" y="295">8</text>
<text x="82.8" y="295">7</text>
<text x="132.8" y="295">6</text>
<text x="182.8" y="295">5</text>
<text x="232.8" y="295">4</text>
<text x="282.8" y="295">3</text>
<text x="332.8" y="295">2</text>
<text x="387.8" y="295">1</text>
</g>
<text font-size="7.1" x="85.1" y="264.9">NOTE :- PANEL NO 02 ASM.</text>
<g font-size="4.7">
<text x="244.2" y="15.4">ITEM NO.</text>
<text x="274.9" y="15.4">PART NUMBER</text>
<text x="336.5" y="15.4">DESCRIPTION</text>
<text x="394.1" y="15.4">QTY.</text>
<text x="252.8" y="22.7">1</text>
<text x="267.5" y="22.7">REV_BPRO PANEL_2</text>
<text x="397.9" y="22.7">1</text>
<text x="252.8" y="30">2</text>
<text x="267.5" y="30">PANEL BASE</text>
<text x="397.9" y="30">2</text>
<text x="126.8" y="38.4">7811.00</text>
<text x="252.8" y="37.3">3</text>
<text x="267.5" y="37.3">NP-PLT01_TP</text>
<text x="334.2" y="37.3">MS - 70X40X10T</text>
<text x="397.9" y="37.3">4</text>
<text x="252.8" y="44.7">4</text>
<text x="267.5" y="44.7">NP-PLT02_TP</text>
<text x="332.9" y="44.7">MS - 100X90X10T</text>
<text x="397.9" y="44.7">4</text>
<text x="252.8" y="52">5</text>
<text x="267.5" y="52">NP-PLT03_ TP</text>
<text x="332.9" y="52">MS - 160X100X6T</text>
<text x="397.9" y="52">4</text>
<text x="252.8" y="59.3">6</text>
<text x="267.5" y="59.3">NP-PLT04_TP</text>
<text x="332.9" y="59.3">MS - 100X80X10T</text>
<text x="397.9" y="59.3">4</text>
<text x="252.8" y="66.6">7</text>
<text x="267.5" y="66.6">NP-PLT05_TP</text>
<text x="332.9" y="66.6">MS - 150X80X10T</text>
<text x="397.9" y="66.6">4</text>
<text x="252.8" y="74">8</text>
<text x="267.5" y="74">NP-PLT06_TP</text>
<text x="332.9" y="74">MS - 100X80X10T</text>
<text x="397.9" y="74">4</text>
<text x="252.8" y="81.3">9</text>
<text x="267.5" y="81.3">NP-PLT07_TP</text>
<text x="332.9" y="81.3">MS - 150X80X10T</text>
<text x="397.9" y="81.3">4</text>
<text x="251.5" y="88.6">10</text>
<text x="267.5" y="88.6">ROLLER BRG HSG</text>
<text x="328.1" y="88.6">MS ROLLER BRG HSG</text>
<text x="397.9" y="88.6">4</text>
<text x="20.3" y="90.6" transform="rotate(-90 20.3 90.6)">2840.00</text>
<text x="267.5" y="95.2">RIVET AND SUPPORT</text>
<text x="251.5" y="97.5">11</text>
<text x="267.5" y="99.7">TUBE ASM</text>
<text x="396.6" y="97.5">33</text>
<text x="251.5" y="106.3">12</text>
<text x="267.5" y="106.3">PANEL 02 SHEET</text>
<text x="397.9" y="106.3">1</text>
<text x="251.5" y="113.7">13</text>
<text x="267.5" y="113.7">LOCKING PLATE 2</text>
<text x="325.2" y="113.7">113.42 X 90 X 6 MM THK</text>
<text x="397.9" y="113.7">4</text>
<text x="15.5" y="124.4">122.69</text>
<text x="37.4" y="129.4">706.91</text>
<text x="55.7" y="129.4">706.91</text>
<text x="74.4" y="129.4">706.91</text>
<text x="93.8" y="129.4">717.03</text>
<text x="112.9" y="129.4">700.00</text>
<text x="131.8" y="129.4">700.00</text>
<text x="366.7" y="137.2">11</text>
<text x="242.6" y="153.7">3</text>
<text x="397.6" y="167.7">12</text>
<text x="274.7" y="173.4">13</text>
<text x="264.6" y="177.7">5</text>
<text x="249" y="181.2">4</text>
<text x="288.7" y="194">1</text>
<text x="13.8" y="217.3" transform="rotate(-90 13.8 217.3)">1203.09</text>
<text x="24.9" y="216.6" transform="rotate(-90 24.9 216.6)">BLOCK</text>
<text x="400" y="223.8">10</text>
<text x="19.4" y="228.8" transform="rotate(-90 19.4 228.8)">HT WITH BEARING</text>
<text x="224.5" y="229.3" transform="rotate(-90 224.5 229.3)">1183.09</text>
<text x="235.6" y="228.6" transform="rotate(-90 235.6 228.6)">BLOCK</text>
<text x="340.6" y="230.4">6</text>
<text x="393" y="230">7</text>
<text x="351.8" y="237.3">8</text>
<text x="376.4" y="238.8">2</text>
<text x="230" y="244.7" transform="rotate(-90 230 244.7)">HT WITHOUT BEARING</text>
</g>
<text font-size="3.9" x="316.7" y="286.4">A3</text>
<g font-size="3.5">
<text x="252.2" y="247.7">TITLE - ROOF AUTOMATION</text>
<text x="251.2" y="254.8">DWG NO - NTPL-281-PM-001-02-02-00</text>
<text x="384.3" y="281.1">QTY - 1</text>
</g>
<g font-size="2.8">
<text x="367.5" y="247.7">NIHVA TECHNOLOGIES</text>
<text x="367.5" y="250.5">PVT.LTD.PUNE</text>
<text x="269.8" y="260.4">NAME</text>
<text x="287.8" y="260.4">SIGNATURE</text>
<text x="313.9" y="260.5">DATE</text>
<text x="330.9" y="260.5">PROJECT NO - NTPL-281-A-PM</text>
<text x="250.3" y="265.7">DRAWN</text>
<text x="270.9" y="266.1">V.G.</text>
<text x="310.9" y="265.5">25-05-2025</text>
<text x="330.9" y="265.5">PRODUCT - RETRACTABLE ROOF</text>
<text x="250.2" y="271.1">CHK'D</text>
<text x="250.2" y="275.8">APPV'D</text>
<text x="270.9" y="271.1">S.W.</text>
<text x="271.3" y="275.8">V.T.</text>
<text x="310.9" y="270.6">25-05-2025</text>
<text x="310.9" y="275.8">25-05-2025</text>
<text x="330.7" y="270.6">SITE LOCATION - AKOLA</text>
<text x="250.7" y="281.1">if any queries contact -</text>
<text x="284.3" y="281.1">supportautomation@nihva.com</text>
<text x="330.7" y="281.1">REVISION -</text>
<text x="250.7" y="285.6">ALL DIMENSION ARE IN mm</text>
<text x="330.7" y="285.6">SCALE -</text>
</g>
<text font-size="2.1" x="368.1" y="255.1">Website - www.nihva.com</text>
<text font-size="2" x="375.7" y="285.6">SHEET 12 OF 41</text>
</svg>
